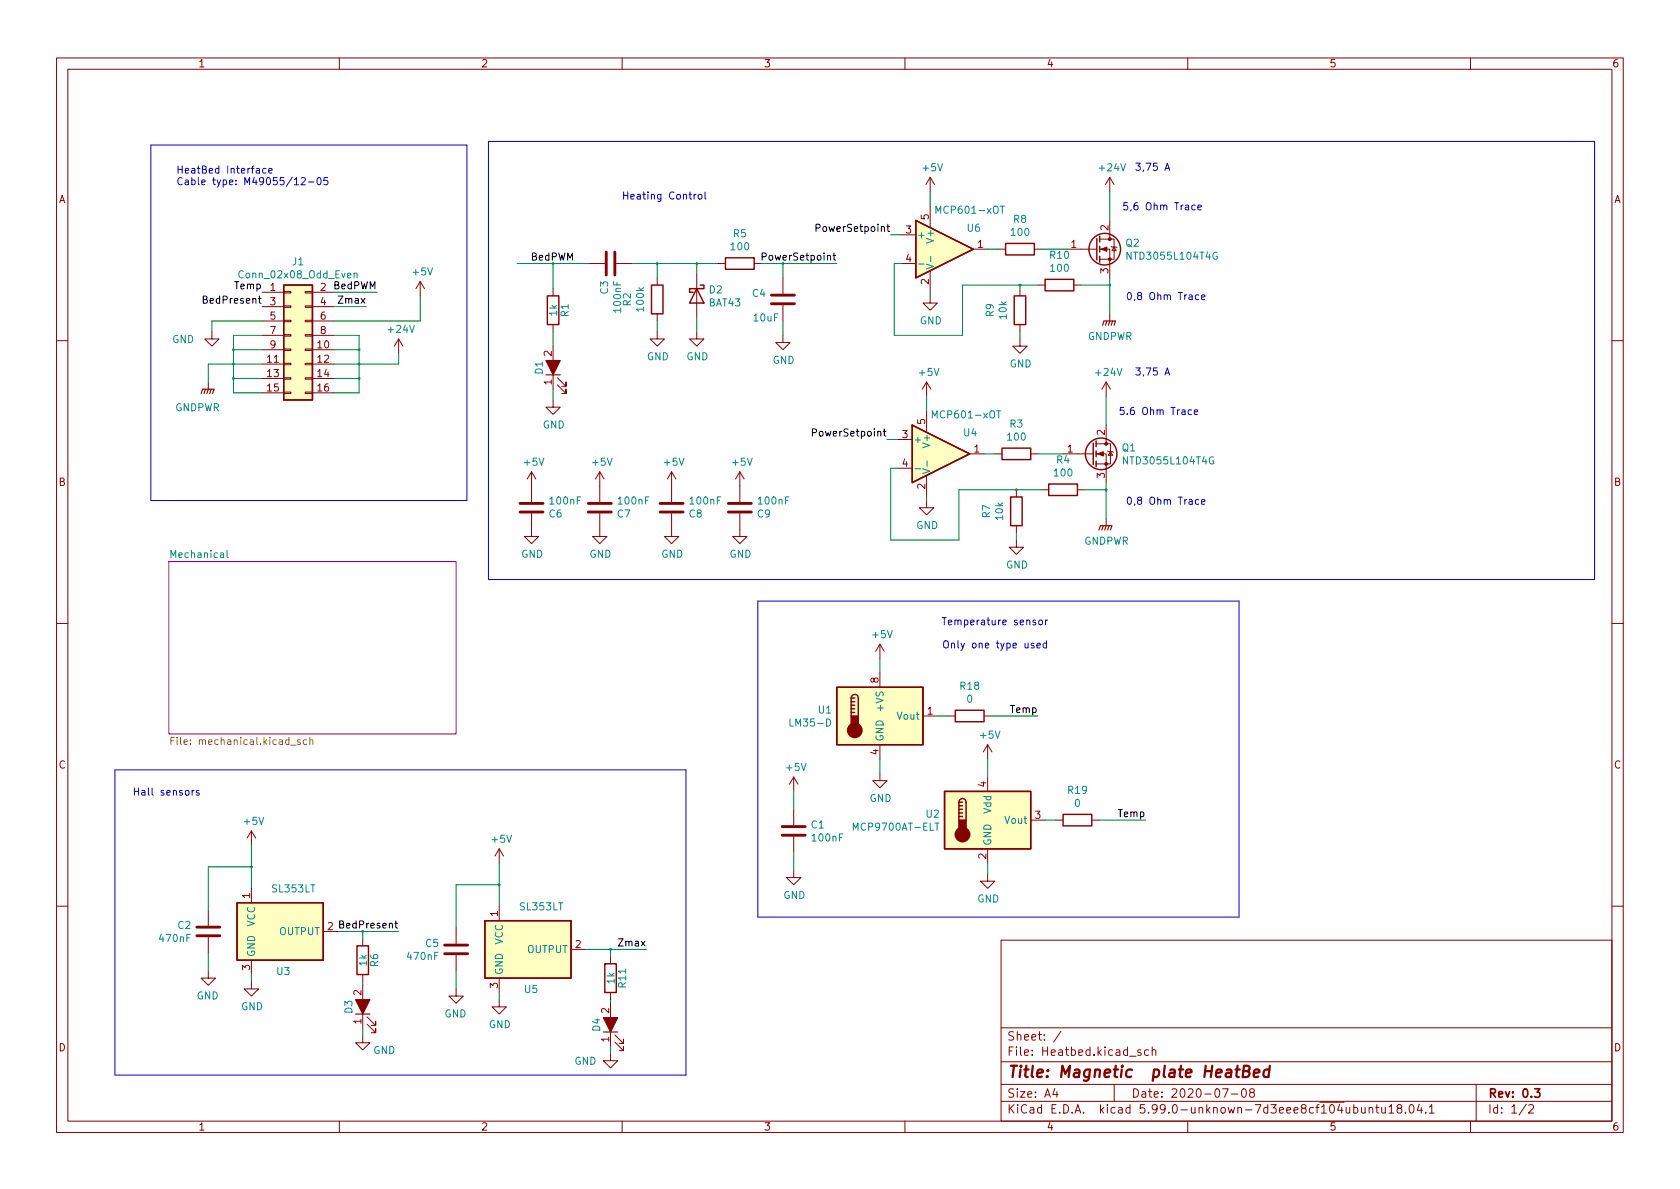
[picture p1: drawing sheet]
<svg xmlns="http://www.w3.org/2000/svg" width="297mm" height="210mm" viewBox="0 0 297 210" stroke-linecap="round" stroke-linejoin="round" font-family="sans-serif">
<g fill="none" stroke="#840000" stroke-width=".18">
<path d="M10 10.2h277v190.1h-277zM12 12.2h273v186.1h-273zM60 10.2v2M110 10.2v2M160 10.2v2M210 10.2v2M260 10.2v2M164.5 31.4v2.5M164.5 36.4v3.9M164.5 31.4l-.8 1.2M164.5 31.4l.7 1.2M196.2 31.4v2.5"/>
<path d="M196.2 39v3.3M196.2 31.4l-.7 1.2M196.2 31.4l.8 1.2M37.5 58.7v1.2h1.2l-1.2 1.3-1.3-1.3h1.3M46.4 51.7h3.8M46.4 54.2h3.8M46.4 56.8h3.8M46.4 59.3h3.8M50.2 56.6h1.2v.3h-1.2zM50.2 54.1h1.2v.3h-1.2zM50.2 51.6h1.2v.2h-1.2zM50.2 59.2h1.2v.2h-1.2z"/>
<path d="M54 56.6h1.2v.3h-1.2zM54 54.1h1.2v.3h-1.2zM54 51.6h1.2v.2h-1.2zM54 59.2h1.2v.2h-1.2zM55.2 51.7h3.9M55.2 54.2h3.9M55.2 56.8h3.9M55.2 59.3h3.9M70.5 59.9l-.8 1.3M70.5 59.9v2.6M70.5 59.9l.7 1.3M74.3 49.8l-.8 1.2"/>
<path d="M74.3 49.8v2.5M74.3 49.8l.8 1.2M97.8 51v1.3M97.8 57.4v1.3M104.1 46.6h2.8M109 46.6h2.8M116.2 58.7v1.2h1.3l-1.3 1.3-1.3-1.3h1.3M116.2 49.1v1.3M116.2 55.5v1.3M123.2 58.7v1.2h1.3l-1.3 1.3-1.3-1.3h1.3M123.2 48.5v7.6M127 46.6h1.3"/>
<path d="M133.3 46.6h1.3M138.4 59.3v1.3h1.3l-1.3 1.2-1.2-1.2h1.2M138.4 49.1v2.8M138.4 54v2.8M159.4 41.5h2.5M159.4 46.6h2.5M164.5 52.3v1.3h1.2l-1.2 1.3-1.3-1.3h1.3M164.5 47.9v3.8M172.1 44.1h2.5M176.5 44.1h1.3M180.3 59.9v1.3h1.3l-1.3 1.3-1.2-1.3h1.2M180.3 51v1.3"/>
<path d="M180.3 57.4v1.3M182.9 44.1h1.2M183.5 50.4h1.3M188.6 44.1h5.3M189.9 50.4h1.2M194.4 44.1h1.8v5M194.4 42.3h2.6v3.5h-2.6M196.2 55.5v1.3M196.5 43.6l.1 .1h.8l.1 .1M197 43.7l.4 .6h-.8zM10 60.2h2M36.8 67.6v1.2"/>
<path d="M46.4 61.8h3.8M46.4 64.4h3.8M46.4 66.9h3.8M46.4 69.5h3.8M50.2 64.3h1.2v.2h-1.2zM50.2 66.8h1.2v.3h-1.2zM50.2 69.3h1.2v.3h-1.2zM50.2 61.7h1.2v.3h-1.2zM54 64.3h1.2v.2h-1.2zM54 66.8h1.2v.3h-1.2zM54 69.3h1.2v.3h-1.2zM54 61.7h1.2v.3h-1.2z"/>
<path d="M55.2 61.8h3.9M55.2 64.4h3.9M55.2 66.9h3.9M55.2 69.5h3.9M97.8 70.7v1.3h1.3l-1.3 1.3-1.3-1.3h1.3M97.8 61.2v7.6M98.6 68.1l1.5 1.5v-.8v.8h-.8M98.6 66.8l1.5 1.5v-.7v.7h-.8M158.7 77.7h2.6M163.8 67.6l-.7 1.2M163.8 67.6v2.5M163.8 72.6v3.8"/>
<path d="M163.8 67.6l.8 1.2M193.8 78.5h2.5v3.5h-2.5M195.6 67.6v2.5M195.6 75.2v3.3M195.6 67.6l-.8 1.2M195.6 67.6l.7 1.2M195.8 79.8l.2 .1h.7l.1 .1M196.3 79.9l.4 .6h-.7zM285 60.2h2M94 90.8v4.1h1.2l-1.2 1.2-1.3-1.2h1.3M94 83.4v5.4M94 83.4l-.8 1.3"/>
<path d="M94 83.4l.7 1.3M106 90.8v4.1h1.3l-1.3 1.2-1.2-1.2h1.2M106 83.4l-.7 1.3M106 83.4v5.4M106 83.4l.8 1.3M118.7 90.8v4.1h1.3l-1.3 1.2-1.2-1.2h1.2M118.7 83.4v5.4M118.7 83.4l-.7 1.3M118.7 83.4l.8 1.3M130.8 90.8v4.1h1.3l-1.3 1.2-1.3-1.2h1.3M130.8 83.4l-.8 1.3M130.8 83.4v5.4"/>
<path d="M130.8 83.4l.8 1.3M158.7 82.8h2.6M163.8 88.5v1.3h1.3l-1.3 1.3-1.2-1.3h1.2M163.8 84.1v3.8M171.4 80.3h2.6M175.9 80.3h1.3M179.7 95.5v1.3h1.3l-1.3 1.2-1.3-1.2h1.3M179.7 86.6v1.3M179.7 93v1.2M182.2 80.3h1.3M184.1 86.6h1.3M188 80.3h5.3"/>
<path d="M190.5 86.6h1.3M193.8 80.3h1.8v5M195.6 91.7v1.3M10 110.2h2M155.6 113.9v2.6M155.6 119v2.5M155.6 113.9l-.8 1.3M155.6 113.9l.7 1.3M285 110.2h2M140.3 137.4l-.7 1.3M140.3 137.4v2.5M140.3 137.4l.8 1.3"/>
<path d="M155.6 136.8v1.2h1.2l-1.2 1.3-1.3-1.3h1.3M155.6 131.7v2.5M163.2 126.6h2.5M167.6 126.6h1.3M174 126.6h1.3M174.6 131.7l-.7 1.3M174.6 131.7v2.5M174.6 137.4v2.5M174.6 131.7l.8 1.3M44.4 146.9l-.7 1.3M44.4 146.9v2.6M44.4 157.1v2.5"/>
<path d="M44.4 146.9l.8 1.3M88.3 150.1l-.8 1.3M88.3 150.1v2.5M88.3 150.1l.7 1.3M140.3 153.9v1.3h1.3l-1.3 1.3-1.2-1.3h1.2M140.3 143.1v2.8M140.3 147.9v2.8M174.6 154.6v1.2h1.3l-1.3 1.3-1.2-1.3h1.2M174.6 150.1v2.5M182.2 145h2.6M186.7 145h1.3M193 145h1.3"/>
<path d="M10 160.2h2M36.8 171.7v1.3h-1.2l1.2 1.2 1.3-1.2h-1.3M36.8 160.9v2.8M36.8 165.7v2.8M44.4 173.6v1.3h1.3l-1.3 1.2-1.2-1.2h1.2M44.4 169.8v2.5M57.1 164.7h2.6M64.1 166v1.3M64.1 172.3v1.3M64.1 174.2v7.7M64.9 179.8l1.5 1.6v-.8v.8h-.7M80.6 174.9v1.2h-1.2l1.2 1.3 1.3-1.3h-1.3"/>
<path d="M80.6 164.1v2.8M80.6 168.9v2.8M88.3 176.8v1.2h1.2l-1.2 1.3-1.3-1.3h1.3M88.3 160.3v2.5M88.3 173v2.5M101 167.9h2.5M107.9 169.2v1.2M107.9 175.5v1.3M107.9 177.4v7.6M177 166.3h108v32h-108zM285 160.2h2M60 198.3v2"/>
<path d="M64.1 183.1v1.3h1.3l-1.3 1.3-1.2-1.3h1.2M64.9 181.1l1.5 1.5v-.7v.7h-.7M107.9 186.3v1.3h1.3l-1.3 1.2-1.2-1.2h1.2M108.7 184.3l1.5 1.5v-.8v.8h-.7M108.7 183l1.5 1.5v-.7v.7h-.7M110 198.3v2M160 198.3v2M177 194.8h108M177 191.8h108M177 187.8h108M177 181.8h108M186.5 192.5l-.4 1h1"/>
<path d="M186.9 193v1M187.6 182.4l-1.3 1.9M197 191.8v3M201.7 185.7l-.3-.1-.3 .2 .1 .3 .5 .1v.4h-.6M203.1 185.7l-.5-.1-.2 .3v.4l.1 .3h.6M203.7 185.8l.2-.2 .4 .1 .1 .9M203.7 185.1v1.5M210 198.3v2M216.1 192.5h1l-.6 1.5M217.7 193.5h1.2M219.7 192.6l.2-.1a.81 .81 0 0 1 .5 .7 .81 .81 0 0 1-.3 .8h-.1a.81 .81 0 0 1-.6-.6 .81 .81 0 0 1 .3-.8zM221.2 193.2l-.3-.3 .1-.2 .2-.2 .4 .1 .2 .2-.1 .2-.6 .2-.2 .3 .1 .4 .2 .1h.3l.3-.3-.1-.4-.2-.1"/>
<path d="M242.1 196l.2-.2 .3 .1 .1 .9M242.1 195.8v1M243.2 195.8h.6M243.4 195.3v1.3l.4 .2M244.3 195.8l.1 1h.3l.2-.1M244.9 195.8v1M245.6 195.8l.4-.5v1.5M245.6 196.8h.8M247.3 196l-.3-.3 .1-.2 .2-.2 .4 .1 .2 .2-.1 .2-.7 .2-.1 .3 .1 .4 .2 .1h.4l.2-.3-.1-.4-.2-.1M248.5 196.7v.1M249.3 195.5l.2-.2a.81 .81 0 0 1 .6 .7 .81 .81 0 0 1-.3 .8h-.2a.81 .81 0 0 1-.3-1.3zM250.9 195.3l-.3 1h.9"/>
<path d="M251.3 195.8v1M252.1 196.7v.1M252.7 195.8l.4-.5v1.5M252.7 196.8h.9M260 198.3v2M261 191.8v6.5M269.9 195.3l-1.3 1.9M270.3 195.5l.6-.2 .2 .2 .1 .3-1 1h1"/>
</g>
<path d="M271.3 192.5h1l-.5 .6 .4 .1v.7l-.2 .1h-.4l-.3-.1" fill="none" stroke="#840000" stroke-width=".3"/>
<path d="M218.4 189.1h.8M218.8 188.5l-.2 1.7 .1 .2 .3 .1M219.8 189.4l.9-.1a.46 .46 0 0 0 .3-.4 .46 .46 0 0 0-.4-.4h-.6l-.3 2h.8a.53 .53 0 0 0 .4-.5 .53 .53 0 0 0-.4-.6M221.7 189.8l1-.2-.1-.4-.5-.1-.4 .3v1l.2 .1 .6-.1M224.4 189.2a.66 .66 0 0 0-1 .3v.6l.1 .3 .2 .1 .6-.1M224.5 188.5l-.2 2" fill="none" stroke="#840000" stroke-width=".4"/>
<path d="M29.8 99.3h50.8v30.5h-50.8z" fill="#fff" stroke="#fff" stroke-width=".18"/>
<path d="M29.8 99.3h50.8v30.5h-50.8z" fill="none" stroke="#840084" stroke-width=".18"/>
<g fill="none" stroke="#008484" stroke-width=".18">
<path d="M165.5 37.7v-1.2l.4 .9 .4-.9v1.2M176.9 36.5h.7M62.6 48.4l.2-.1 .3 .1v.7M62.6 48.3v.8M162.4 46.7h1M163.8 46.7l1.2 .4-1.2 .4M164.6 45.3v1M215.2 44.6a.59 .59 0 0 0-.8 .6 .59 .59 0 0 0 .8 .6v-.5h-.2M164.8 73.9v-1.3l.5 1 .4-1v1.3M176.2 72.6h.7M40.1 97.3v1.1l.2 .2M161.8 82.9h1"/>
<path d="M163.1 82.9l1.3 .4-1.3 .4M163.9 81.5v1M214.5 80.8a.59 .59 0 0 0-.7 .6 .59 .59 0 0 0 .7 .6l.1-.5h-.2M165.3 145.6h.7"/>
</g>
<path d="M30.2 131h.5M30.8 130.4h-.6v1.3M53.1 130.9l-.3-.1-.2 .2 .1 .2 .4 .1v.3h-.5M54.2 130.9l-.3-.1-.3 .2 .2 .6h.4M54.8 130.9l.2-.1 .3 .1v.8M54.8 130.4v1.3" fill="none" stroke="#848400" stroke-width=".18"/>
<g fill="none" stroke="#840000" stroke-width=".51">
<path d="M107.2 44.6v4M108.7 44.6v4M136.4 53.7h4.1M136.4 52.2h4.1M91.9 89h4.1M91.9 90.5h4.1M104 89h4.1M104 90.5h4.1M116.7 89h4.1M116.7 90.5h4.1M128.8 89h4M128.8 90.5h4"/>
<path d="M138.3 147.7h4.1M138.3 146.2h4.1M34.8 165.5h4.1M34.8 164h4.1M78.6 168.7h4.1M78.6 167.1h4.1"/>
</g>
<g fill="#ffffc2" stroke="#ffffc2" stroke-width=".18">
<path d="M148 121.5h15.2v10.2h-15.2z"/>
<path d="M85.7 162.8h15.3v10.2h-15.3z"/>
<path d="M41.9 159.6h15.2v10.2h-15.2z"/>
<path d="M50.2 50.4h5v20.3h-5z"/>
<path d="M161.9 39l10.2 5.1-10.2 5z"/>
<path d="M161.3 75.2l10.1 5.1-10.1 5z"/>
<path d="M167 139.9h15.2v10.2h-15.2z"/>
</g>
<g fill="none" stroke="#840000" stroke-width=".25">
<path d="M161.9 39l10.2 5.1-10.2 5zM50.2 50.4h5v20.3h-5zM96.8 52.3h2v5.1h-2zM115.2 50.4h2v5.1h-2zM123.2 51l1.3 2.6h-2.6zM123.8 50.4h.7v.6h-2.6v.7h.7M128.3 45.6h5v2h-5zM177.8 43h5.1v2.1h-5.1zM179.3 52.3h2.1v5.1h-2.1zM184.8 49.4h5.1v2h-5.1zM193.9 42.2v3.8M194.4 41.8v1"/>
<path d="M194.4 43.6v1M194.4 45.3v1M161.3 75.2l10.1 5.1-10.1 5zM177.2 79.2h5v2.1h-5zM193.3 78.4v3.8M193.8 78v1M193.8 79.8v1M178.7 87.9h2v5.1h-2zM185.4 85.6h5.1v2h-5.1zM193.8 81.5v1M148 121.5h15.2v10.2h-15.2zM150.5 123.4a.64 .64 0 0 1 .6-.6 .64 .64 0 0 1 .7 .6v3.2"/>
<path d="M150.5 126h.6M150.5 125.3h.6M150.5 124.7h.6M150.5 124.1h.6M150.5 123.4v3.2M150.5 123.4h.6M167 139.9h15.2v10.2h-15.2zM168.9 125.6h5.1v2h-5.1zM41.9 159.6h15.2v10.2h-15.2zM169.5 141.9a.64 .64 0 0 1 .7-.7 .64 .64 0 0 1 .6 .7v3.1M169.5 144.4h.7M169.5 143.8h.7"/>
<path d="M169.5 143.1h.7M169.5 142.5h.7M169.5 141.9v3.1M169.5 141.9h.7M188 144h5v2h-5zM63.1 167.3h2.1v5h-2.1zM85.7 162.8h15.3v10.2h-15.3zM106.9 170.4h2.1v5.1h-2.1z"/>
<circle cx="195.3" cy="44.1" r="2.79"/>
<circle cx="194.7" cy="80.3" r="2.79"/>
</g>
<g fill="#840000" stroke="#840000" stroke-width=".25">
<path d="M150.5 126.6h1.3v1.9h-1.3z"/>
<path d="M169.5 145h1.3v1.9h-1.3z"/>
<circle cx="151.1" cy="129.2" r="1.27"/>
<circle cx="170.2" cy="147.6" r="1.27"/>
</g>
<g fill="#840000" stroke="#840000" stroke-width=".18">
<path d="M194.7 44.1l1-.4v.7z"/>
<path d="M194.1 80.3l1-.4v.7z"/>
<circle cx="196.2" cy="45.8" r=".25"/>
<circle cx="196.2" cy="42.3" r=".25"/>
<circle cx="195.6" cy="82" r=".25"/>
<circle cx="195.6" cy="78.5" r=".25"/>
</g>
<g fill="none" stroke="#840000" stroke-width=".2">
<path d="M194.9 57.5l.3-.7h2l-.2 .7M195.7 56.8l-.2 .7M196.2 56.8l-.2 .7M196.7 56.8l-.2 .7M35.6 69.6l.2-.8h2l-.2 .8M36.3 68.8l-.2 .8M36.8 68.8l-.2 .8M37.3 68.8l-.2 .8M96.5 66.3h2.6M194.3 93.7l.3-.7h2l-.3 .7M195.1 93l-.3 .7M195.6 93l-.3 .7"/>
<path d="M196.1 93l-.3 .7M62.9 179.3h2.5M106.7 182.5h2.5"/>
</g>
<g fill="#840000" stroke="#840000" stroke-width=".2">
<path d="M96.5 63.7h2.6l-1.3 2.6z"/>
<path d="M62.9 176.8h2.5l-1.3 2.5z"/>
<path d="M106.7 180h2.5l-1.3 2.5z"/>
</g>
<path d="M157 39.7v1l.3 .2M35.9 53l.6-.1 .1-.2-.1-.2-.6-.1v1.2h.5l.2-.1 .1-.3-.3-.2M134.8 45.4l.6-.1 .1-.1-.1-.3-.6-.2v1.3M144.3 40.3h.6l.1-.2-.1-.3-.6-.1v1.2M147.3 45.2h.5M147.5 44.7v1.1l.3 .2M156.8 40.1h.5M143.6 76.5h.7l.1-.2-.1-.3-.7-.2v1.3M156.2 76.3h.4M156.3 75.8v1.1l.3 .2M60.1 163.4h.5l.1-.2v-.2l-.6-.2v1.3h.5l.1-.1 .1-.3-.3-.3" fill="none" stroke="#000" stroke-width=".18"/>
<g fill="none" stroke="#0000c2" stroke-width=".18">
<path d="M26.7 25.6h55.8v62.9h-55.8zM47 29.8h-.3l-.3 .2 .2 .6h.4M47.5 30.2l.6-.1v-.3h-.4l-.2 .2 .1 .6h.5M52.1 32.7h.7M53.3 31.5l.4-.1 .3 .4-.8 .9h.8M54.5 32.2h1M56.2 31.5l.1-.1a.68 .68 0 0 1 .5 .6 .68 .68 0 0 1-.5 .7l-.1-.2-.2-.3zM57.9 31.4h-.6v.6l.1-.1h.5l.1 .2-.1 .4-.2 .2-.4-.2M86.4 25h195.5v77.5h-195.5zM110.3 33.9v1.3M110.3 34.5h.7M111 33.9v1.3"/>
<path d="M124.7 33.9v1.1l.1 .2M199.3 35.8h-.6v.6l.2-.1 .4 .1 .1 .2-.1 .4-.1 .1-.5-.1M200 37.1l-.1 .2M200.8 28.9h.8l-.4 .4 .4 .2v.5l-.2 .1-.6-.1M199.5 51.8l.1-.1a.68 .68 0 0 1 .5 .7 .68 .68 0 0 1-.5 .6 .84 .84 0 0 1-.1-1.2zM200.6 52.9l-.1 .3M198.7 72h-.6l-.1 .6 .2-.1 .4 .1 .2 .2-.1 .4-.2 .1-.5-.1M199.3 73.2v.1M200.8 65.1h.8l-.4 .4 .4 .2v.5l-.2 .1-.6-.1M199.5 88l.1-.1a.68 .68 0 0 1 .5 .6 .68 .68 0 0 1-.5 .7 .84 .84 0 0 1-.1-1.2zM200.6 89.1l-.1 .3M134 106.3h85.1v55.9h-85.1z"/>
<path d="M166.6 109.2h.7M166.9 113.5l.2-.2a.43 .43 0 0 1 .6 .4v.5a.42 .42 0 0 1-.4 .4 .42 .42 0 0 1-.5-.4zM167 109.2v1.3M167.7 110.1l.6-.2-.1-.2-.3-.1-.2 .2v.6h.5M168.2 113.9l.2-.2 .3 .1 .1 .8M168.2 113.7v.9M185 113.8l-.3-.1-.3 .3 .2 .5h.4M185 113.3v1.3M185.2 109.6l-.3 .3M20.3 136.1h101v54h-101zM23.8 139.3v1.3M23.8 140h.7"/>
<path d="M24.5 139.3v1.3"/>
</g>
<g fill="none" stroke="#008400" stroke-width=".18">
<path d="M164.5 33.9v2.5M196.2 33.9v5.1M46.4 56.8h-8.9v1.9M46.4 59.3h-5.1v10.2h5.1M59.1 59.3h4.4v10.2h-4.4M59.1 51.7h7.6M59.1 54.2h5.7M74.3 52.3v4.5h-15.2M91.4 46.6h12.7M97.8 46.6v4.4M97.8 58.7v2.5M111.8 46.6h15.2"/>
<path d="M116.2 46.6v2.5M116.2 56.8v1.9M123.2 46.6v1.9M123.2 56.1v2.6M134.6 46.6h13.4M138.4 46.6v2.5M138.4 56.8v2.5M157.5 41.5h1.9M159.4 46.6h-1.3v12.7h12.1v-8.9h13.3M164.5 51.7v.6M174.6 44.1h1.9M180.3 50.4v.6"/>
<path d="M180.3 58.7v1.2M184.1 44.1h4.5M191.1 50.4h5.1M196.2 49.1v6.4M41.3 66.9h5.1M41.3 61.8h5.1M46.4 64.4h-9.6v3.2M59.1 66.9h4.4M59.1 61.8h4.4M70.5 62.5v1.9h-11.4M97.8 68.8v1.9M156.8 77.7h1.9"/>
<path d="M163.8 70.1v2.5M195.6 70.1v5.1M158.7 82.8h-1.2v12.7h12v-8.9h14.6M163.8 87.9v.6M174 80.3h1.9M179.7 94.2v1.3M183.5 80.3h4.5M191.8 86.6h3.8M195.6 85.3v6.4M155.6 116.5v2.5M140.3 139.9v3.2M155.6 134.2v2.6"/>
<path d="M165.7 126.6h1.9M174.6 134.2v3.2M175.3 126.6h8.2M44.4 149.5v7.6M44.4 153.3h-7.6v7.6M88.3 156.5h-7.7v7.6M88.3 152.6v7.7M140.3 150.7v3.2M174.6 152.6v2M184.8 145h1.9M194.3 145h8.3M36.8 168.5v3.2"/>
<path d="M44.4 172.3v1.3M59.7 164.7h10.8M64.1 164.7v1.3M64.1 173.6v.6M80.6 171.7v3.2M88.3 175.5v1.3M103.5 167.9h10.8M107.9 167.9v1.3M107.9 176.8v.6M64.1 181.9v1.2M107.9 185v1.3"/>
</g>
<g fill="#008400" stroke="#008400" stroke-width=".18">
<circle cx="41.3" cy="61.8" r=".15"/>
<circle cx="41.3" cy="64.4" r=".15"/>
<circle cx="63.5" cy="64.4" r=".15"/>
<circle cx="63.5" cy="66.9" r=".15"/>
<circle cx="63.5" cy="61.8" r=".15"/>
<circle cx="41.3" cy="66.9" r=".15"/>
<circle cx="44.4" cy="153.3" r=".15"/>
<circle cx="97.8" cy="46.6" r=".15"/>
<circle cx="116.2" cy="46.6" r=".15"/>
<circle cx="123.2" cy="46.6" r=".15"/>
<circle cx="88.3" cy="156.5" r=".15"/>
<circle cx="107.9" cy="167.9" r=".15"/>
<circle cx="196.2" cy="50.4" r=".15"/>
<circle cx="179.7" cy="86.6" r=".15"/>
<circle cx="180.3" cy="50.4" r=".15"/>
<circle cx="195.6" cy="86.6" r=".15"/>
<circle cx="64.1" cy="164.7" r=".15"/>
</g>
<text font-size="2.8" fill="#840000" x="178" y="190.6">Title: Magnetic plate HeatBed</text>
<g font-size="2.1" fill="#840000">
<text x="178" y="184">Sheet: /</text>
<text x="178" y="186.7">File: Heatbed.kicad_sch</text>
<text x="178" y="196.9">KiCad E.D.A. kicad 5.99.0-unknown-7d3eee8cf~104~ubuntu18.04.1</text>
<text x="178" y="194.1">Size: A4</text>
<text x="200" y="194.1">Date: 2020-07-08</text>
<text x="263" y="194.1">Rev: 0.3</text>
<text x="263" y="196.9">Id: 1/2</text>
</g>
<g font-size="1.8" fill="#840000">
<text x="35" y="11.9">1</text>
<text x="85" y="11.9">2</text>
<text x="135" y="11.9">3</text>
<text x="185" y="11.9">4</text>
<text x="235" y="11.9">5</text>
<text x="285" y="11.9">6</text>
<text x="10.3" y="35.9">A</text>
<text x="285.3" y="35.9">A</text>
<text x="160.2" y="41.3">3</text>
<text x="164.2" y="38.8" transform="rotate(-90 164.2 38.8)">5</text>
<text x="196" y="40.7" transform="rotate(-90 196 40.7)">2</text>
<text x="160.2" y="46.3">4</text>
<text x="172.9" y="43.8">1</text>
<text x="189.4" y="43.8">1</text>
<text x="47.8" y="51.4">1</text>
<text x="47.8" y="54">3</text>
<text x="56.7" y="51.4">2</text>
<text x="56.7" y="54">4</text>
<text x="164.2" y="50.3" transform="rotate(-90 164.2 50.3)">2</text>
<text x="196" y="48.4" transform="rotate(-90 196 48.4)">3</text>
<text x="47.8" y="56.5">5</text>
<text x="47.8" y="59">7</text>
<text x="56.7" y="56.5">6</text>
<text x="56.7" y="59">8</text>
<text x="47.3" y="64.1">11</text>
<text x="47.8" y="61.6">9</text>
<text x="56.2" y="61.6">10</text>
<text x="56.2" y="64.1">12</text>
<text x="97.5" y="63" transform="rotate(-90 97.5 63)">2</text>
<text x="47.3" y="66.7">13</text>
<text x="47.3" y="69.2">15</text>
<text x="56.2" y="66.7">14</text>
<text x="56.2" y="69.2">16</text>
<text x="97.5" y="68.1" transform="rotate(-90 97.5 68.1)">1</text>
<text x="159.5" y="77.5">3</text>
<text x="163.6" y="75" transform="rotate(-90 163.6 75)">5</text>
<text x="195.3" y="76.9" transform="rotate(-90 195.3 76.9)">2</text>
<text x="159.5" y="82.5">4</text>
<text x="172.2" y="80">1</text>
<text x="188.7" y="80">1</text>
<text x="10.3" y="85.9">B</text>
<text x="163.6" y="86.5" transform="rotate(-90 163.6 86.5)">2</text>
<text x="195.3" y="84.6" transform="rotate(-90 195.3 84.6)">3</text>
<text x="285.3" y="85.9">B</text>
<text x="155.3" y="120.8" transform="rotate(-90 155.3 120.8)">8</text>
<text x="164" y="126.4">1</text>
<text x="10.3" y="135.9">C</text>
<text x="155.3" y="133.5" transform="rotate(-90 155.3 133.5)">4</text>
<text x="285.3" y="135.9">C</text>
<text x="174.4" y="139.2" transform="rotate(-90 174.4 139.2)">4</text>
<text x="183" y="144.8">3</text>
<text x="174.4" y="151.9" transform="rotate(-90 174.4 151.9)">2</text>
<text x="44.2" y="158.9" transform="rotate(-90 44.2 158.9)">1</text>
<text x="57.9" y="164.5">2</text>
<text x="88" y="162" transform="rotate(-90 88 162)">1</text>
<text x="101.7" y="167.6">2</text>
<text x="44.2" y="171.6" transform="rotate(-90 44.2 171.6)">3</text>
<text x="63.9" y="176" transform="rotate(-90 63.9 176)">2</text>
<text x="88" y="174.7" transform="rotate(-90 88 174.7)">3</text>
<text x="107.7" y="179.2" transform="rotate(-90 107.7 179.2)">2</text>
<text x="10.3" y="185.9">D</text>
<text x="63.9" y="181.1" transform="rotate(-90 63.9 181.1)">1</text>
<text x="107.7" y="184.3" transform="rotate(-90 107.7 184.3)">1</text>
<text x="285.3" y="185.9">D</text>
<text x="35" y="199.9">1</text>
<text x="85" y="199.9">2</text>
<text x="135" y="199.9">3</text>
<text x="185" y="199.9">4</text>
<text x="235" y="199.9">5</text>
<text x="285" y="199.9">6</text>
</g>
<g font-size="1.8" fill="#0000c2">
<text x="31.1" y="30.7">HeatBed Interface</text>
<text x="31.1" y="32.7">Cable type: M49055/12-05</text>
<text x="111.8" y="35.3">Heating Control</text>
<text x="201.8" y="30.2">3,75 A</text>
<text x="200.5" y="37.2">5,6 Ohm Trace</text>
<text x="201.2" y="53">0,8 Ohm Trace</text>
<text x="201.8" y="66.4">3,75 A</text>
<text x="199.9" y="73.4">5.6 Ohm Trace</text>
<text x="201.2" y="89.2">0,8 Ohm Trace</text>
<text x="168.4" y="110.6">Temperature sensor</text>
<text x="169.1" y="114.6">Only one type used</text>
<text x="25" y="140.7">Hall sensors</text>
</g>
<g font-size="1.8" fill="#008484">
<text x="163.2" y="30.3">+5V</text>
<text x="194.5" y="30.3">+24V</text>
<text x="129.7" y="41.9">R5</text>
<text x="166" y="37.8">MCP601-xOT</text>
<text x="171" y="41">U6</text>
<text x="178.9" y="41.7">100</text>
<text x="179.2" y="39.4">R8</text>
<text x="51.7" y="46.9">J1</text>
<text x="129.3" y="44.2">100</text>
<text x="162.1" y="42.2">+</text>
<text x="165.1" y="42.6" transform="rotate(-90 165.1 42.6)">V+</text>
<text x="185.7" y="45.8">R10</text>
<text x="199.1" y="43.6">Q2</text>
<text x="199.7" y="45.9">NTD3055L104T4G</text>
<text x="42.6" y="49.2">Conn_02x08_Odd_Even</text>
<text x="73.1" y="48.7">+5V</text>
<text x="107.5" y="52" transform="rotate(-90 107.5 52)">C3</text>
<text x="125.4" y="51.9">D2</text>
<text x="133.1" y="52.5">C4</text>
<text x="185.8" y="48.1">100</text>
<text x="68.8" y="58.9">+24V</text>
<text x="98.5" y="55.8" transform="rotate(-90 98.5 55.8)">1k</text>
<text x="100.5" y="56" transform="rotate(-90 100.5 56)">R1</text>
<text x="109.8" y="55.1" transform="rotate(-90 109.8 55.1)">100nF</text>
<text x="111.5" y="54.1" transform="rotate(-90 111.5 54.1)">R2</text>
<text x="113.8" y="54.9" transform="rotate(-90 113.8 54.9)">100k</text>
<text x="125.4" y="54.2">BAT43</text>
<text x="133.3" y="56.8">10uF</text>
<text x="162.6" y="57.3">GND</text>
<text x="175.7" y="56" transform="rotate(-90 175.7 56)">R9</text>
<text x="178" y="56.3" transform="rotate(-90 178 56.3)">10k</text>
<text x="30.4" y="60.6">GND</text>
<text x="114.4" y="63.7">GND</text>
<text x="121.3" y="63.7">GND</text>
<text x="136.6" y="64.3">GND</text>
<text x="178.5" y="65">GND</text>
<text x="192.3" y="60.1">GNDPWR</text>
<text x="96" y="66.1" transform="rotate(-90 96 66.1)">D1</text>
<text x="162.6" y="66.5">+5V</text>
<text x="193.9" y="66.5">+24V</text>
<text x="30.9" y="72.7">GNDPWR</text>
<text x="95.9" y="75.8">GND</text>
<text x="165.3" y="74">MCP601-xOT</text>
<text x="170.4" y="77.2">U4</text>
<text x="178.2" y="77.9">100</text>
<text x="178.6" y="75.6">R3</text>
<text x="92.8" y="82.4">+5V</text>
<text x="104.8" y="82.4">+5V</text>
<text x="117.5" y="82.4">+5V</text>
<text x="129.6" y="82.4">+5V</text>
<text x="161.4" y="78.4">+</text>
<text x="164.5" y="78.8" transform="rotate(-90 164.5 78.8)">V+</text>
<text x="186.8" y="81.9">R4</text>
<text x="198.4" y="79.8">Q1</text>
<text x="199.1" y="82.1">NTD3055L104T4G</text>
<text x="97.4" y="89.2">100nF</text>
<text x="109.4" y="89.2">100nF</text>
<text x="122.1" y="89.2">100nF</text>
<text x="134.2" y="89.2">100nF</text>
<text x="186.5" y="84.2">100</text>
<text x="97.1" y="91.5">C6</text>
<text x="109.2" y="91.5">C7</text>
<text x="121.9" y="91.5">C8</text>
<text x="133.9" y="91.5">C9</text>
<text x="162" y="93.5">GND</text>
<text x="175" y="91.5" transform="rotate(-90 175 91.5)">R7</text>
<text x="177.3" y="91.9" transform="rotate(-90 177.3 91.9)">10k</text>
<text x="30.4" y="98.7">Mechanical</text>
<text x="92.1" y="98.6">GND</text>
<text x="104.2" y="98.6">GND</text>
<text x="116.9" y="98.6">GND</text>
<text x="129" y="98.6">GND</text>
<text x="177.9" y="100.5">GND</text>
<text x="191.6" y="96.3">GNDPWR</text>
<text x="154.3" y="112.8">+5V</text>
<text x="156.2" y="125.4" transform="rotate(-90 156.2 125.4)">+VS</text>
<text x="169.8" y="122">R18</text>
<text x="171" y="124.3">0</text>
<text x="140" y="128.5">LM35-D</text>
<text x="144.7" y="126.2">U1</text>
<text x="156.2" y="131.2" transform="rotate(-90 156.2 131.2)">GND</text>
<text x="158.8" y="127.2">Vout</text>
<text x="173.4" y="130.6">+5V</text>
<text x="139.1" y="136.3">+5V</text>
<text x="153.7" y="141.8">GND</text>
<text x="175.3" y="143.8" transform="rotate(-90 175.3 143.8)">Vdd</text>
<text x="188.9" y="140.4">R19</text>
<text x="190" y="142.7">0</text>
<text x="43.2" y="145.9">+5V</text>
<text x="87" y="149">+5V</text>
<text x="143.4" y="146.5">C1</text>
<text x="143.7" y="148.8">100nF</text>
<text x="151.3" y="146.9">MCP9700AT-ELT</text>
<text x="163.8" y="144.6">U2</text>
<text x="175.3" y="149.6" transform="rotate(-90 175.3 149.6)">GND</text>
<text x="177.8" y="145.7">Vout</text>
<text x="48.2" y="157.8">SL353LT</text>
<text x="92" y="161">SL353LT</text>
<text x="138.5" y="158.9">GND</text>
<text x="172.8" y="159.6">GND</text>
<text x="28.3" y="166.6">470nF</text>
<text x="31.5" y="164.3">C2</text>
<text x="45.1" y="163.9" transform="rotate(-90 45.1 163.9)">VCC</text>
<text x="49.4" y="165.3">OUTPUT</text>
<text x="75.3" y="167.4">C5</text>
<text x="88.9" y="167.1" transform="rotate(-90 88.9 167.1)">VCC</text>
<text x="45.1" y="169.3" transform="rotate(-90 45.1 169.3)">GND</text>
<text x="49" y="172.4">U3</text>
<text x="64.8" y="170.8" transform="rotate(-90 64.8 170.8)">1k</text>
<text x="66.9" y="170.9" transform="rotate(-90 66.9 170.9)">R6</text>
<text x="72.2" y="169.7">470nF</text>
<text x="88.9" y="172.5" transform="rotate(-90 88.9 172.5)">GND</text>
<text x="93.2" y="168.5">OUTPUT</text>
<text x="108.7" y="174" transform="rotate(-90 108.7 174)">1k</text>
<text x="34.8" y="176.7">GND</text>
<text x="42.6" y="178.6">GND</text>
<text x="62.3" y="179.2" transform="rotate(-90 62.3 179.2)">D3</text>
<text x="78.6" y="179.9">GND</text>
<text x="92.8" y="175.6">U5</text>
<text x="110.7" y="174.6" transform="rotate(-90 110.7 174.6)">R11</text>
<text x="86.4" y="181.8">GND</text>
<text x="106.1" y="182.4" transform="rotate(-90 106.1 182.4)">D4</text>
<text x="66" y="186.4">GND</text>
<text x="101.5" y="188.3">GND</text>
</g>
<g font-size="1.8">
<text x="145.1" y="41">PowerSetpoint</text>
<text x="93.9" y="46.1">BedPWM</text>
<text x="36.5" y="53.7">BedPresent</text>
<text x="41.6" y="51.1">Temp</text>
<text x="59" y="51.1">BedPWM</text>
<text x="60.1" y="53.7">Zmax</text>
<text x="144.5" y="77.2">PowerSetpoint</text>
<text x="178.8" y="126.1">Temp</text>
<text x="197.8" y="144.5">Temp</text>
<text x="60.7" y="164.2">BedPresent</text>
<text x="109.7" y="167.3">Zmax</text>
</g>
<text font-size="1.8" fill="#008400" x="135.6" y="46.1">PowerSetpoint</text>
<text font-size="1.8" fill="#848400" x="31.4" y="131.7">File: mechanical.kicad_sch</text>
</svg>
